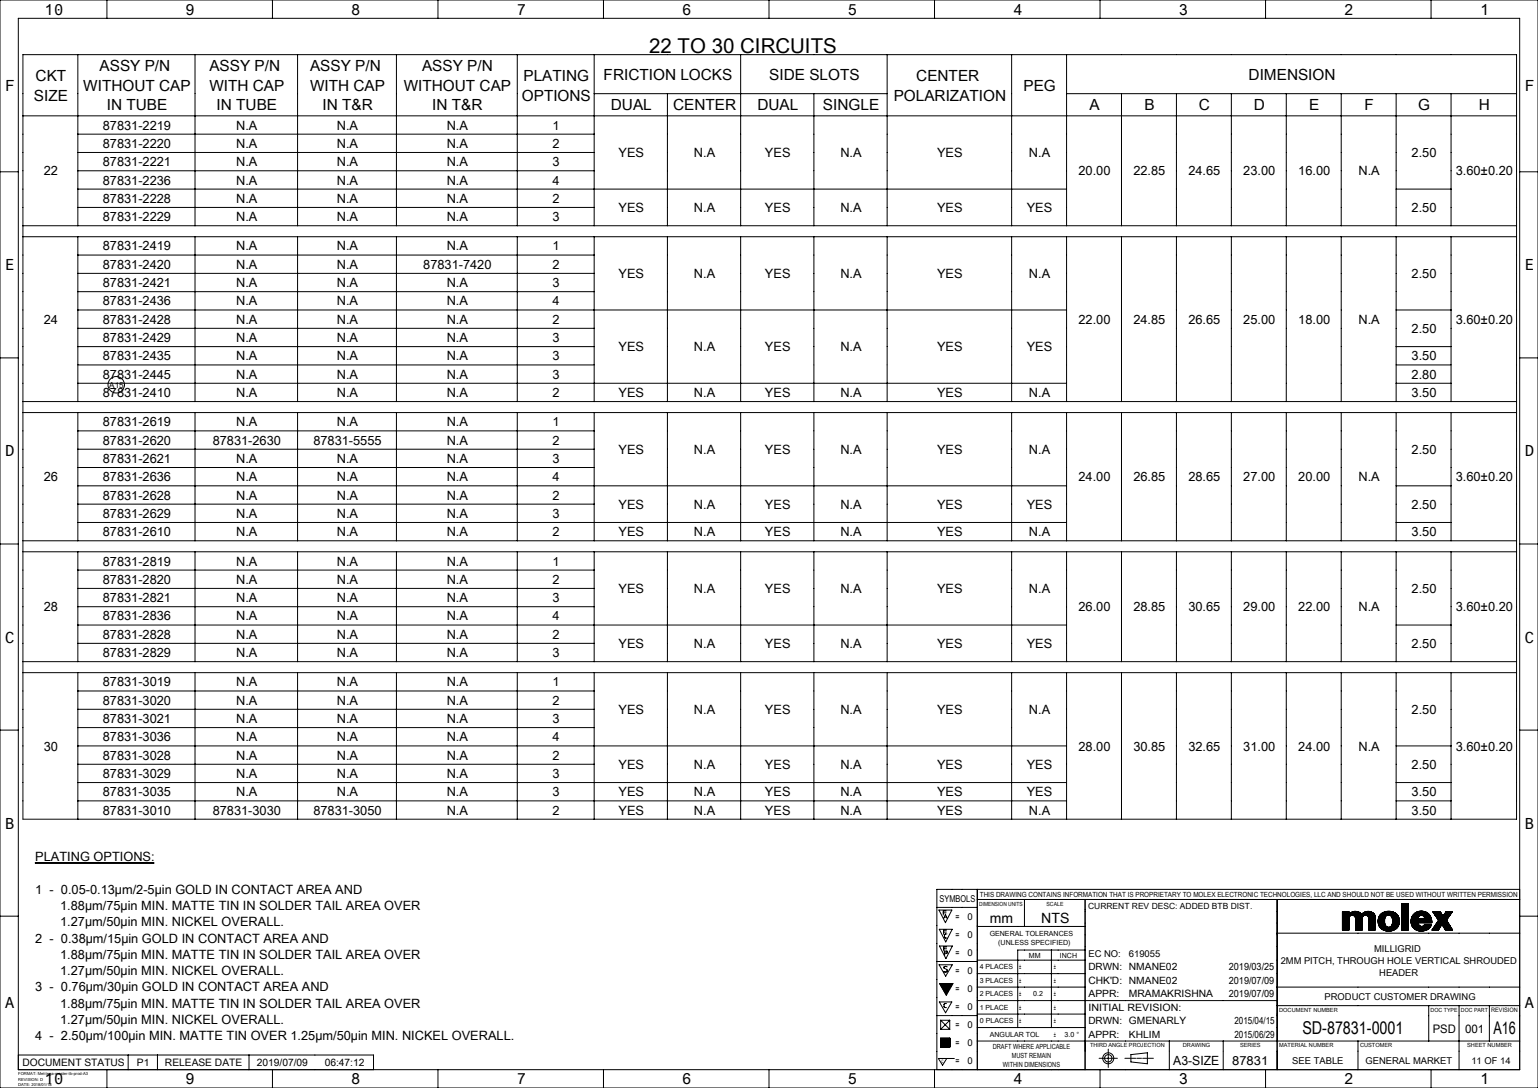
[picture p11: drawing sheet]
<svg xmlns="http://www.w3.org/2000/svg" width="420mm" height="297mm" viewBox="0 0 420 297" stroke-linecap="round" stroke-linejoin="round" font-family="sans-serif">
<g fill="none" stroke="#000" stroke-width=".27">
<path d="M0 0h420v297h-420zM5 5h410v287h-410zM6.3 14.9h407.8v208.7h-407.8zM21.3 14.9v46.7M29.2 0v5M53.3 14.9v46.7M74.4 0v5M81.3 14.9v46.7M108.3 14.9v46.7M119.6 0v5M141.3 14.9v46.7M162.3 14.9v46.7"/>
<path d="M164.8 0v5M202.3 14.9v46.7M210 0v5M242.3 14.9v46.7M255.2 0v5M276.3 14.9v46.7M291.3 14.9v46.7M300.4 0v5M345.6 0v5M390.8 0v5M6.3 31.6h407.8M21.3 36.6h141"/>
<path d="M162.3 25.6h80M182.3 25.6v36M222.3 25.6v36M291.3 25.6h122.8M306.3 25.6v36M321.3 25.6v36M336.3 25.6v36M351.3 25.6v36M366.3 25.6v36M381.3 25.6v36M396.3 25.6v36M0 46.9h5"/>
<path d="M21.3 41.6h141M21.3 46.6h141M21.3 51.6h270M21.3 56.6h141M381.3 51.6h15M415 46.9h5M6.3 61.6h407.8M6.3 64.6h407.8M21.3 64.6v45M21.3 69.6h141M21.3 74.6h141M21.3 79.6h141"/>
<path d="M53.3 64.6v45M81.3 64.6v45M108.3 64.6v45M141.3 64.6v45M162.3 64.6v45M182.3 64.6v45M202.3 64.6v45M222.3 64.6v45M242.3 64.6v45M276.3 64.6v45M291.3 64.6v45M306.3 64.6v45"/>
<path d="M321.3 64.6v45M336.3 64.6v45M351.3 64.6v45M366.3 64.6v45M381.3 64.6v45M396.3 64.6v45M0 97.7h5M21.3 84.6h270M21.3 89.6h141M21.3 94.6h141M21.3 99.6h141M381.3 84.6h15"/>
<path d="M381.3 94.6h15M381.3 99.6h15M415 97.7h5M6.3 109.6h407.8M6.3 112.6h407.8M21.3 112.6v35M21.3 104.6h270M21.3 117.6h141M53.3 112.6v35M81.3 112.6v35M108.3 112.6v35M141.3 112.6v35"/>
<path d="M162.3 112.6v35M182.3 112.6v35M202.3 112.6v35M222.3 112.6v35M242.3 112.6v35M276.3 112.6v35M291.3 112.6v35M306.3 112.6v35M321.3 112.6v35M336.3 112.6v35M351.3 112.6v35M366.3 112.6v35"/>
<path d="M381.3 112.6v35M381.3 104.6h15M396.3 112.6v35M21.3 122.6h141M21.3 127.6h141M21.3 132.6h270M21.3 137.6h141M381.3 132.6h15M0 148.5h5M6.3 147.6h407.8M6.3 150.6h407.8M21.3 150.6v30"/>
<path d="M21.3 142.6h270M21.3 155.6h141M53.3 150.6v30M81.3 150.6v30M108.3 150.6v30M141.3 150.6v30M162.3 150.6v30M182.3 150.6v30M202.3 150.6v30M222.3 150.6v30M242.3 150.6v30M276.3 150.6v30"/>
<path d="M291.3 150.6v30M306.3 150.6v30M321.3 150.6v30M336.3 150.6v30M351.3 150.6v30M366.3 150.6v30M381.3 150.6v30M381.3 142.6h15M396.3 150.6v30M415 148.5h5M21.3 160.6h141M21.3 165.6h141"/>
<path d="M21.3 170.6h270M21.3 175.6h141M381.3 170.6h15M0 199.3h5M6.3 183.6h407.8M6.3 180.6h407.8M21.3 183.6v40M21.3 188.6h141M21.3 193.6h141M21.3 198.6h141M53.3 183.6v40M81.3 183.6v40"/>
<path d="M108.3 183.6v40M141.3 183.6v40M162.3 183.6v40M182.3 183.6v40M202.3 183.6v40M222.3 183.6v40M242.3 183.6v40M276.3 183.6v40M291.3 183.6v40M306.3 183.6v40M321.3 183.6v40M336.3 183.6v40"/>
<path d="M351.3 183.6v40M366.3 183.6v40M381.3 183.6v40M396.3 183.6v40M415 199.3h5M21.3 203.6h270M21.3 208.6h141M21.3 213.6h270M21.3 218.6h270M381.3 203.6h15M381.3 213.6h15M381.3 218.6h15"/>
<path d="M9.6 235.5h32.4v.2h-32.4zM0 250.1h5M255.8 247.7h11.1M256.4 248.4h3.5l-1.7 3.5zM256.5 253.7h3.5l-1.7 3.4zM256.5 258.2h3.6l-1.8 3.5zM257.6 249.2h.8M257.7 254.4h.7M257.7 259h.8M257.7 250.7l.5-1.1 .4 1.1M257.9 250.4h.6M258.4 248.7h-.8v1.1"/>
<path d="M258.4 253.9h-.7v1.1M258.5 258.5h-.8v1.1M258.6 255h-.5l-.2 .3 .1 .6 .6 .2M266.9 242.8v49.2M266.9 245.5h148.1M266.9 252.9h29.4M279.8 245.5v7.4M287.1 259.3v21.2M296.3 245.5v46.5M296.3 259.3h-18.4v21.2M348.8 254.7h66.2M348.8 245.5v46.5"/>
<path d="M366.6 250.8l1.8-1.7-1.8 1.8M366.6 248.9h1.8M366.6 248.9v5M366.6 248.9h.1M366.7 248.9l-.1 .2 .2-.2M366.9 248.9l-.3 .3M367 248.9l-.4 .4M367.1 248.9l-.5 .5M367.2 248.9l-.6 .7 .7-.7M367.4 248.9l-.8 .8M367.5 248.9l-.9 .9M367.6 248.9l-1 1"/>
<path d="M367.7 248.9l-1.1 1.1M367.9 248.9l-1.3 1.3M368 248.9l-1.4 1.4M368.2 248.9l-1.6 1.6M368.3 248.9l-1.7 1.7M368.4 250.7a.89 .89 0 0 1 .9-.9 .89 .89 0 0 1 .9 .9v3.2M368.4 253.8l-.1 .1M368.4 253.7l-.2 .2M368.4 253.6l-.3 .3M368.4 253.4l-.5 .5M368.4 253.3l-.6 .6M368.4 253.2l-.8 .7"/>
<path d="M368.4 253.1l-.8 .8M368.4 253l-.9 .9M368.4 252.9l-1.1 1M368.4 252.8l-1.1 1.1M368.4 252.7l-1.2 1.2M368.4 252.5l-1.3 1.4 1.3-1.3M368.4 252.4l-1.5 1.5M368.4 252.3l-1.6 1.6M368.4 252.2l-1.7 1.7M368.4 252.1l-1.8 1.8M368.4 252l-1.8 1.8M368.4 251.9l-1.8 1.9"/>
<path d="M368.4 251.8l-1.8 1.8M368.4 251.7l-1.8 1.9M368.4 251.6l-1.8 1.9M368.4 251.5l-1.8 1.8M368.4 251.4l-1.8 1.9M368.4 251.3l-1.8 1.9M368.4 251.2l-1.8 1.8M368.4 251.1l-1.8 1.9M368.4 251.1l-1.8 1.8M368.4 250.9l-1.8 1.9M368.4 250.8l-1.8 1.9M368.4 250.8l-1.8 1.8"/>
<path d="M368.4 250.7v3.2h-1.8M368.4 248.9v.7a2.3 2.3 0 0 1 3.5 0 2.3 2.3 0 0 1 3.3-.2M368.4 249.5l-1.8 1.8M368.4 249.4l-1.8 1.8M368.4 249.3l-1.8 1.8M368.4 249.2l-1.8 1.9M368.4 248.9l-1.8 1.9M368.4 250.6l-1.8 1.9M368.4 250.6l-1.8 1.8M368.5 250.4l-1.9 1.9M368.8 249.2l-2.2 2.2M369.1 249l-2.5 2.5"/>
<path d="M369.2 249l-2.6 2.6M369.4 248.9l-2.8 2.8M369.6 248.8l-3 3M369.7 248.8l-3.1 3.1M369.8 248.8l-3.2 3.2M369.9 248.8l-3.3 3.3M370 248.8l-3.4 3.4M370.1 248.8l-1.2 1.1M370.1 250.5l1.4-1.3-1.3 1.3M370.2 253.9h1.8v-3.2a.89 .89 0 0 1 .9-.9 .89 .89 0 0 1 .9 .9v3.2h1.7M370.2 248.8l-1.1 1.1M370.3 248.8l-1.1 1"/>
<path d="M370.3 248.8l-1 1M370.5 248.8l-1.1 1M370.6 248.8l-1.1 1.1M370.6 248.8l-1 1.1M370.7 248.9l-1.1 1M370.8 248.9l-1.1 1M370.8 248.9l-1.1 1.1M370.9 248.9l-1.1 1.1M371 248.9l-1.1 1.2 1.2-1.1M371.1 249l-1.1 1.2M371.2 249l-1.2 1.2M371.3 249.1l-1.2 1.2"/>
<path d="M371.4 249.1l-1.3 1.3M371.5 249.3l-1.3 1.3M371.6 249.3l-1.4 1.4M371.6 249.4l-1.4 1.4M371.7 249.4l-1.5 1.5M371.7 249.4l-1.5 1.6M371.8 249.5l-1.6 1.6M371.8 249.5l-1.6 1.7M372 253.8l-.1 .1M372 253.7l-.2 .2M372 253.6l-.3 .3M372 253.5l-.4 .4"/>
<path d="M372 253.4l-.5 .5M372 253.3l-.6 .6M372 253.2l-.7 .7M372 253.1l-.8 .8M372 253l-.9 .9M372 252.8l-1.1 1.1M372 252.7l-1.2 1.2M372 252.5l-1.4 1.4M372 252.4l-1.5 1.5M372 252.2l-1.7 1.7M372 252.1l-1.8 1.8M372 251.9l-1.8 1.9"/>
<path d="M372 251.9l-1.8 1.8M372 251.8l-1.8 1.8M372 251.6l-1.8 1.9 1.8-1.8M372 251.5l-1.8 1.8M372 251.4l-1.8 1.8M372 251.3l-1.8 1.9M372 251.1l-1.8 1.9 1.8-1.8M372 251l-1.8 1.9M372 250.9l-1.8 1.8M372 250.8l-1.8 1.9M372 250.7l-1.8 1.9M372 250.6l-1.8 1.8"/>
<path d="M372 250.5l-1.8 1.9M372.1 250.4l-1.9 1.9M372.3 249.2l-2.1 2.1M372.6 249l-2.4 2.4M372.7 249l-2.5 2.5M372.9 248.9l-2.7 2.7M373 249.8l1.1-1-1 1.1M373 248.8l-2.8 2.9M373.1 248.8l-2.9 3M373.3 248.8l-3.1 3.1M373.3 248.8l-3.1 3.2M373.5 248.8l-3.3 3.3"/>
<path d="M373.6 248.8l-3.4 3.4M373.7 248.8l-1.2 1.1M373.8 248.8l-1.2 1.1M373.8 253.6l1.7-1.7-1.7 1.8M373.8 253.1l1.7-1.7-1.7 1.8M373.8 252.6l1.7-1.7-1.7 1.8M373.8 252.1l1.7-1.7-1.7 1.8M373.8 251.3l1.6-1.5-1.6 1.7M373.8 250.9l1.4-1.4-1.4 1.5M373.8 248.8l-1 1M373.9 248.8l-1.1 1M374.2 248.9l-1.1 1"/>
<path d="M374.3 248.9l-1.1 1M374.3 248.9l-1 1.1 1.1-1.1M374.4 248.9l-1 1.1M374.5 249l-1.1 1M374.6 249l-1.1 1.1M374.7 249l-1.1 1.1M374.7 249.1l-1.1 1.1M374.8 249.1l-1.2 1.1M374.8 249.1l-1.1 1.2M374.9 249.2l-1.2 1.2M375 249.3l-1.2 1.3 1.2-1.3M375.1 249.4l-1.3 1.3"/>
<path d="M375.2 249.4l.3 .8v3.7M375.2 249.4l-1.4 1.4M375.3 249.5l-1.5 1.6M375.3 249.6l-1.5 1.6M375.4 249.6l-1.6 1.7M375.5 249.8l-1.7 1.8M375.5 249.9l-1.7 1.7M375.5 250l-1.7 1.8M375.5 250.1l-1.7 1.7M375.5 250.1l-1.7 1.8M375.5 252.7l-1.2 1.2M375.5 252.6l-1.3 1.3"/>
<path d="M375.5 252.5l-1.4 1.4M375.5 252.4l-1.4 1.5M375.5 252.3l-1.6 1.6M375.5 252.2l-1.7 1.7M375.5 252l-1.7 1.9 1.7-1.8M375.5 251.7l-1.7 1.8M375.5 251.5l-1.7 1.9 1.7-1.8M375.5 251.2l-1.7 1.8M375.5 251l-1.7 1.9 1.7-1.7M375.5 250.7l-1.7 1.8M375.5 250.6l-1.7 1.8 1.7-1.7M375.5 250.3l-1.7 1.8"/>
<path d="M375.5 253.9h.1M375.5 253.7l-.1 .2M375.5 253.7l-.2 .2M375.5 253.6l-.3 .3M375.5 253.4l-.4 .5M375.5 253.4l-.5 .5M375.5 253.3l-.6 .6M375.5 253.1l-.7 .8M375.5 253.1l-.8 .8M375.5 253l-.9 .9M375.5 252.9l-1 1M375.5 252.8l-1.1 1.1"/>
<path d="M376.7 252.9l.6 .7M376.8 253.1l1.3-1.3-1.3 1.3M377.2 249.4l-.3 .4M377.4 249.3l-.7 .7M377.4 253.7l1-.9-.9 .9M377.7 253.8l.9-.8-.9 .8M377.7 249.1l-1.1 1.1M377.8 249.1l-1.2 1.2M378 249l-1.5 1.5M378.1 251.5l-1.4 1.4M378.1 251.4l-1.5 1.4M378.1 251.6l-1.4 1.4"/>
<path d="M378.1 251.6l-1.3 1.4M378.1 251.2l-1.5 1.6 1.5-1.5M378.1 251l-1.5 1.6M378.1 251.9l-1.2 1.3M378.1 252l-1.2 1.2M378.1 252.1l-1.1 1.2M378.2 250.8l-1.7 1.8 1.6-1.6M378.2 248.9l-1.8 1.8M378.2 252.2l-1.2 1.2M378.2 252.3l-1.1 1.1M378.2 250.6l-1.7 1.8 1.7-1.7M378.2 252.4l-1.1 1.1"/>
<path d="M378.3 252.4l-1.1 1.1M378.3 248.9l-1.9 1.9M378.3 250.4l-1.9 1.9M378.3 252.5l-1.1 1.1M378.3 252.6l-1 1M378.3 250.3l-1.9 1.9M378.3 252.6l-.9 1M378.4 248.9l-2 2M378.5 252.8l-1 .9M378.5 248.8l-2.1 2.2M378.5 252.9l-.9 .9M378.6 248.8l-2.3 2.3"/>
<path d="M378.7 253l-.9 .9M378.8 253l-.9 .9M378.8 248.8l-2.5 2.4M378.8 253.1l-.8 .8M378.9 248.8l-2.6 2.5M378.9 253.1l-.9 .9M379 253.1l-.9 .9M379 248.8l-2.7 2.6M379.1 253.1l-1 .9M379.1 248.8l-2.8 2.8M379.2 253.1l-1 .9M379.2 248.8l-2.9 2.8"/>
<path d="M379.2 253.1l-.9 1M379.3 248.8l-3 2.9M379.4 248.8l-3.1 3M379.4 253.1l-1 1M379.5 248.8l-3.1 3.1M379.5 253.1l-1 1M379.6 248.8l-3.2 3.2M379.6 253l-1 1.1M379.7 249.9l.9-.9-.9 .9M379.7 248.8l-3.3 3.3M379.8 250l1-.9-1 .9M379.8 248.8l-1.1 1.1"/>
<path d="M379.9 248.8l-1.1 1M380 248.8l-1 1M380 248.9l-.9 .9M380.1 250.4a2.16 2.16 0 0 1-.6 2.7 .98 .98 0 0 1-1.2-.6M380.1 250.4a1.1 1.1 0 0 0-1.4-.5 1.1 1.1 0 0 0-.6 1.3l.2 1.3M380.1 250.4l1.1-1-1.1 1.1M380.1 248.9l-.9 .9M380.2 248.9l-.9 .9M380.2 250.8l1.3-1.2-1.3 1.3M380.3 248.9l-.9 .9M380.3 251.8l1.6-1.6-1.6 1.7M380.4 248.9l-.9 .9"/>
<path d="M380.4 249l-.8 .8M380.5 249l-.9 .8M380.8 249.1l-.9 1M380.9 249.2l-.9 1 .9-1M381 249.2l-1 1M381.1 249.3l-1 1M381.1 249.3l-1 1.1M381.1 249.3a2.97 2.97 0 0 0-4.8 2.2l.4 1.4M381.1 249.3l.7 .7M381.1 253.6l-1 .5-1.1 .1-1.7-.6M381.3 249.4l-1.1 1.2M381.4 249.5l-1.2 1.2 1.2-1.2"/>
<path d="M381.5 249.6l-1.2 1.4M381.6 249.7l-1.3 1.5M381.7 249.9l-1.4 1.4M381.7 253l-.6 .6M381.7 249.9l-1.4 1.5M381.8 250l-1.5 1.5M381.8 250a2.85 2.85 0 0 1-.7 3.6M381.8 250.1l-1.5 1.5M381.8 250.1l-1.5 1.6M381.9 252.8l-1 1M381.9 252.7l-1.2 1.1M381.9 250.3l-1.7 1.8"/>
<path d="M382 250.4l-1.8 1.7M382 250.5l-1.8 1.8M382 252.5l-1.5 1.4M382 250.5l-1.9 2M382 252.4l-1.6 1.6M382 250.6l-1.9 2M382 250.7l-3.4 3.4M382.1 252.2l-1.8 1.8M382.1 250.8l-3.4 3.3M382.1 250.8l-3.3 3.4M382.1 252.1l-2 2M382.1 250.9l-3.2 3.3"/>
<path d="M382.1 252l-2.1 2.1M382.1 251l-3.1 3.2M382.1 251.1l-3.1 3.1M382.1 251.9l-2.2 2.2M382.1 251.8l-2.3 2.3M382.1 251.2l-2.9 3 2.9-3M382.1 251.7l-2.5 2.5M382.2 251.4l-2.9 2.8M382.2 251.5l-2.7 2.7M382.2 251.5l-2.8 2.7M382.8 246.7v7.2M382.8 246.7h1.8"/>
<path d="M382.8 246.7h.1M382.9 246.7l-.1 .2M383 246.7l-.2 .2M383.1 246.7l-.3 .3M383.2 246.7l-.4 .4M383.3 246.7l-.5 .5M383.4 246.7l-.6 .6M383.5 246.7l-.7 .7M383.6 246.7l-.8 .8M383.6 246.7l-.8 .9M383.8 246.7l-1 1M383.9 246.7l-1.1 1.1"/>
<path d="M383.9 246.7l-1.1 1.2M384.1 246.7l-1.3 1.3M384.2 246.7l-1.4 1.5M384.4 246.7l-1.6 1.6M384.5 246.7l-1.7 1.8M384.6 253.8h.1M384.6 253.6l-.2 .3M384.6 253.5l-.4 .4M384.6 253.3l-.5 .6 .5-.6M384.6 253.2l-.7 .7M384.6 253.1l-.8 .8M384.6 253l-.9 .9"/>
<path d="M384.6 252.8l-1 1.1 1-1M384.6 252.7l-1.2 1.2M384.6 252.6l-1.3 1.3M384.6 252.5l-1.4 1.4M384.6 252.3l-1.5 1.6 1.5-1.5M384.6 252.2l-1.7 1.7M384.6 252.1l-1.8 1.8M384.6 251.9l-1.8 2 1.8-1.9M384.6 251.8l-1.8 1.9M384.6 251.7l-1.8 1.9M384.6 251.6l-1.8 1.9M384.6 251.4l-1.8 2 1.8-1.8"/>
<path d="M384.6 251.3l-1.8 1.9M384.6 251.3l-1.8 1.8M384.6 251.1l-1.8 1.9M384.6 251.1l-1.8 1.8M384.6 251l-1.8 1.8M384.6 250.8l-1.8 1.9M384.6 250.8l-1.8 1.8M384.6 250.7l-1.8 1.8M384.6 250.5l-1.8 1.9M384.6 250.5l-1.8 1.8M384.6 250.4l-1.8 1.8M384.6 250.3l-1.8 1.8"/>
<path d="M384.6 250.2l-1.8 1.9M384.6 250.1l-1.8 1.8M384.6 250l-1.8 1.8M384.6 249.9l-1.8 1.9M384.6 249.8l-1.8 1.8M384.6 249.7l-1.8 1.9M384.6 249.6l-1.8 1.9M384.6 249.5l-1.8 1.8M384.6 249.4l-1.8 1.9M384.6 249.3l-1.8 1.9M384.6 249.2l-1.8 1.8M384.6 249.1l-1.8 1.9"/>
<path d="M384.6 249l-1.8 1.9M384.6 248.9l-1.8 1.9M384.6 248.8l-1.8 1.9M384.6 248.7l-1.8 1.9M384.6 248.6l-1.8 1.9M384.6 248.6l-1.8 1.8M384.6 248.4l-1.8 1.9M384.6 248.3l-1.8 1.9M384.6 248.3l-1.8 1.8M384.6 248.1l-1.8 1.9M384.6 248.1l-1.8 1.8M384.6 248l-1.8 1.8"/>
<path d="M384.6 247.8l-1.8 1.9M384.6 247.8l-1.8 1.8M384.6 247.7l-1.8 1.8M384.6 247.5l-1.8 1.9M384.6 247.5l-1.8 1.8M384.6 247.4l-1.8 1.8M384.6 247.3l-1.8 1.8M384.6 247.2l-1.8 1.9M384.6 247.1l-1.8 1.8M384.6 247l-1.8 1.8M384.6 246.9l-1.8 1.9M384.6 246.8l-1.8 1.8"/>
<path d="M384.6 246.7l-1.8 1.9M384.6 246.7v7.2h-1.8M385.3 251.8a2.92 2.92 0 0 0 2.6 2.3 2.92 2.92 0 0 0 3-1.7M385.4 252l3.2-3.2-3.2 3.2M386.4 249.2l-.6 .6M386.7 249l-1.1 1.1M386.9 249l-1.3 1.3M387.1 248.9l-1.6 1.6M387.2 248.8l-1.7 1.8M387.3 250.8l-1.8 1.7M387.3 250.7l-1.8 1.8M387.3 252.2l-1.2 1.2"/>
<path d="M387.3 248.8l-1.9 1.9M387.3 250.9l-1.8 1.7M387.3 250.4l-1.8 2 1.8-1.8M387.3 252.3l-1.2 1.2M387.4 252.3l-1.2 1.2M387.4 252.4l-1.1 1.2 1.1-1.2M387.4 250.9l-1.8 1.9 1.9-1.9M387.5 252.5l-1.2 1.1M387.5 248.8l-2.1 2.1M387.5 252.6l-1.1 1.1M387.5 248.8l-2.1 2.2M387.6 252.6l-1.1 1.1"/>
<path d="M387.6 250.1a.9 .9 0 0 1 1-.1 .9 .9 0 0 1 .4 .9h-1.7zM387.6 250.9l-2 1.9M387.6 252.7l-1.1 1M387.7 252.7l-1.1 1.1M387.7 248.8l-2.4 2.3M387.7 250.9l-2 2M387.8 252.8l-1.2 1M387.8 252.8l-1.1 1.1M387.8 250.9l-2.1 2M387.8 248.7l-2.5 2.5M387.9 252.8l-1.1 1.1M387.9 248.7l-2.6 2.6"/>
<path d="M387.9 250.9l-2.1 2.1M388 250.9l-2.2 2.2M388 248.7l-2.7 2.7M388.1 248.7l-2.8 2.8M388.1 250.9l-2.3 2.2M388.1 252.9l-1.3 1M388.2 252.9l-1.1 1.1M388.2 248.7l-2.9 2.9M388.2 249.9l1-1-1.1 1M388.2 251.9l2.2-2.1-2.1 2.1M388.2 250.9l-2.3 2.3M388.3 252.9l-1.2 1.1"/>
<path d="M388.3 250.9l-2.4 2.3M388.3 248.7l-3 3M388.4 249.9l1-.9-1 .9M388.4 248.7l-3.1 3.1M388.4 250.9l-2.3 2.5M388.4 252.9l-1.2 1.1M388.5 250.9l-1.1 1M388.5 248.7l-3.2 3.2M388.5 252.9l-1.2 1.2M388.5 251.9l2-2-1.9 2M388.6 250l1.1-.9-.9 1M388.6 250.9l-1.1 1"/>
<path d="M388.7 250.9l-1.1 1M388.7 248.8l-3.3 3.3M388.7 252.7l-1.4 1.4M388.8 250.9l-1.1 1M388.8 248.8l-3.4 3.4M388.9 248.8l-3.5 3.5M388.9 250.9l-1.1 1M388.9 250.9l-1 1M389 248.8l-1.2 1.1M389 252.4h1.9M389 252.4l-.8 .5M389 248.9l-1 1"/>
<path d="M389 252.4l-.1 .2M389.1 250.7l1.2-1.1-2.3 2.3M389.1 252.4l-1.7 1.7M389.2 251.9l1.5-1.5-1.5 1.5M389.2 252.4l-1.6 1.7 1.7-1.7M389.2 248.9l-.9 1M389.4 252.4l-1.7 1.7M389.5 249l-1 .9M389.5 252.4l-1.7 1.7M389.6 252.4l-1.7 1.7M389.7 252.4l-1.7 1.7M389.8 249.2l-1 .9"/>
<path d="M389.8 252.4l-1.8 1.7M389.8 249.2l-.9 1 1-.9M389.9 252.4l-1.7 1.7 1.8-1.7M390 249.3l-1 1.1M390 249.4l-1 1M390.1 249.5l-1.1 1.1 1.1-1.1M390.1 252.4l-1.8 1.7M390.2 249.5l-1.1 1.2M390.2 252.4l-1.7 1.7M390.3 252.4l-1.8 1.7M390.3 249.7l-2.2 2.2M390.3 252.4l-1.6 1.7"/>
<path d="M390.4 249.8l-2 2.1M390.5 252.4l-1.8 1.7M390.6 250l-1.9 1.9M390.6 250.1l-1.9 1.8M390.6 252.4l-1.7 1.7M390.6 250.1a2.83 2.83 0 0 0-3.3-1.3 2.83 2.83 0 0 0-2 3M390.6 250.1l.4 1.8M390.6 250.1l-1.7 1.8M390.6 253l-.7 .7M390.6 252.4l-1.6 1.6M390.7 250.2l-1.7 1.7M390.7 250.3l-1.7 1.6"/>
<path d="M390.7 252.9l-.9 .9M390.8 250.5l-1.5 1.4M390.8 252.4l-1.7 1.6M390.8 252.7l-1.2 1.2M390.8 250.6l-1.3 1.3M390.8 252.6l-1.3 1.3M390.8 252.4l-1.5 1.6M390.8 250.7l-1.2 1.2M390.9 250.8l-1.1 1.1M390.9 250.9l-1 1M390.9 251l-.9 .9M390.9 251.1l-.8 .8"/>
<path d="M391 251.2l-.8 .7M391 251.2l-.7 .7M391 251.3l-.6 .6M391 251.4l-.5 .5M391 251.5l-.4 .4M391 251.6l-.3 .3M391 251.7l-.2 .2M391 251.9h-3.7a.99 .99 0 0 0 .9 1M391 251.8l-.1 .1M391 251.8v.1M391 253.9h1.8l1-1.6 .9 1.6M391.3 248.9h2"/>
<path d="M391.3 248.9l1.5 2.3-1.8 2.7M391.3 248.9h.1M391.5 248.9l-.2 .1M391.5 248.9l-.1 .1M391.6 248.9l-.2 .2M391.7 248.9l-.3 .2M391.8 248.9l-.3 .3M391.9 248.9l-.4 .4M392 248.9l-.4 .4M392.1 248.9l-.5 .5 .6-.5M392.3 250.3l1.2-1.1-1.2 1.2M392.3 248.9l-.6 .6"/>
<path d="M392.4 248.9l-.7 .7M392.5 250.6l1.2-1.1-1.2 1.2M392.5 248.9l-.7 .7M392.6 248.9l-.8 .8M392.8 248.9l-.9 .9M392.9 248.9l-1 1 1-1M392.9 253.7l-.2 .2M393 253.5l-.3 .4M393.1 248.9l-1.1 1.1M393.2 248.9l-1.2 1.1M393.2 253.2l-.6 .7M393.2 248.9l-1.1 1.2"/>
<path d="M393.3 248.9l.7 1.2 .9-1.2h1.7l-1.6 2.3 1.7 2.7M393.3 248.9l-1.2 1.3 1.2-1.2M393.3 253.1l-.8 .8M393.4 249l-1.2 1.2M393.4 249.1l-1.2 1.2M393.5 252.7l-1.1 1.2M393.5 249.3l-1.2 1.2M393.5 249.3l-1.1 1.2M393.6 249.4l-1.2 1.2M393.7 249.6l-1.1 1.2M393.7 252.4l-1.4 1.5M393.8 249.7l-1.1 1.2 1.1-1.2"/>
<path d="M393.8 249.8l-1.1 1.2M393.9 249.9l-1.2 1.2M394 252.6l1.2-1.2-1.2 1.3M394 250l-1.2 1.1M394.7 253.9h2M394.9 248.9v.1M395 248.9l-.3 .3M395 251.2l-1.1 1.2M395.1 251.3l-1.2 1.2M395.1 251.3l-1.2 1.3M395.1 248.9l-.7 .7M395.2 251l-1.4 1.4"/>
<path d="M395.2 248.9l-.9 .8M395.2 251.5l-1.1 1.2M395.3 251.6l-1.2 1.2M395.3 251.6l-1.1 1.4M395.3 248.9l-2.7 2.6M395.3 250.8l-3.1 3.1M395.4 251.8l-1.2 1.2M395.4 248.9l-3 3M395.4 251.9l-1.1 1.2M395.5 248.9l-3.2 3.2M395.5 251.9l-1.2 1.3M395.5 252l-1.2 1.2"/>
<path d="M395.5 252l-1.1 1.3M395.6 252.1l-1.2 1.3 1.2-1.2M395.6 250.4l-3.5 3.5M395.6 248.9l-3.6 3.6M395.6 248.9l-3.7 3.7M395.6 252.2l-1.1 1.3M395.7 252.3l-1.1 1.3M395.8 248.9l-4.2 4.1M395.8 252.5l-1.2 1.2M395.8 252.5l-1.1 1.3M395.9 250l-3.9 3.9M395.9 252.6l-1.2 1.2"/>
<path d="M395.9 248.9l-4.5 4.5M395.9 252.7l-1.2 1.2M395.9 252.7l-1.1 1.2M395.9 248.9l-4.6 4.6M396 252.8l-1.1 1.1M396 249.8l-4.1 4.1M396.1 252.9l-1 1M396.1 248.9l-5 5M396.1 253l-.9 .9 .9-.9M396.2 253.1l-.8 .8M396.2 248.9l-5.1 5M396.2 253.2l-.7 .7"/>
<path d="M396.2 248.9l-5 5M396.3 249.4l-4.5 4.5M396.3 253.3l-.6 .6M396.4 253.4l-.6 .5M396.4 248.9l-5.1 5M396.4 253.5l-.4 .4M396.4 249.2l-4.7 4.7M396.4 248.9l-5 5M396.4 253.9l.2-.1-.1 .1M396.5 253.6l-.3 .3 .3-.3M396.5 253.7l-.2 .2M396.5 248.9l-5 5"/>
<path d="M396.6 248.9l-5 5M396.6 253.9h.1M415 250.1h5M415 242.8h-159.2v49.2M255.8 262.5h11.1M255.8 277.2h11.1M256.4 263.4h3.7l-1.9 3.1zM256.5 273.5h3.4l-1.7 3zM256.6 268.5h3.6l-1.8 3.2zM256.7 268.5l-.1 .1M256.9 278.5h2.5M256.9 278.5v2.5"/>
<path d="M256.9 278.5l2.5 2.5M257 268.5l-.3 .3M257.3 268.5l-.5 .4M257.5 268.5l-.6 .6M257.8 268.5l-.8 .8M258 260.2h.6l.1-.5-.7-.1v1.1M258.1 268.5l-1 1M258.4 268.5l-1.2 1.1M258.5 273.9l-.5 .1-.2 .3 .1 .6 .6 .1M258.6 264a.42 .42 0 0 0-.5-.2 .42 .42 0 0 0-.2 .5l.6 .3a.48 .48 0 0 1-.1 .8 .48 .48 0 0 1-.7-.3M258.6 268.5l-1.3 1.3M258.6 271.3l-.3 .3"/>
<path d="M258.9 268.5l-1.5 1.5M259 270.6l-.8 .8M259.2 268.5l-1.7 1.7M259.4 278.5v2.5M259.4 278.5l-2.5 2.5M259.4 270l-1.3 1.2M259.5 268.5l-1.9 1.8M259.7 268.5l-2 2M259.8 269.3l-1.8 1.7M260 268.5l-2.2 2.2M260.2 268.6l-2.3 2.3M266.9 262.1h29.4"/>
<path d="M266.9 265.8h29.4M266.9 269.5h29.4M266.9 273.1h81.9M266.9 276.8h29.4M348.8 269.5h66.2M348.8 274.5h66.2M390.2 274.5v9.7M398.4 274.5v17.5M406.7 274.5v9.7M5 288h97v4M29.2 292v5M35 288v4"/>
<path d="M43 288v4M68 288v4M74.4 292v5M119.6 292v5M164.8 292v5M210 292v5M255.2 292v5M256.9 281h2.5M256.9 283.4h2.5v2.4h-2.5zM256.9 284.1h2.5M256.9 283.8h2.5M256.9 285.7h2.5"/>
<path d="M256.9 284.3h2.5M256.9 284.6h2.5M256.9 285.3h2.5M256.9 285.8h2.5M256.9 283.4h2.5M256.9 285.6h2.5M256.9 284.7h2.5M256.9 283.5h2.5M256.9 285.4h2.5M256.9 284.5h2.5M256.9 284h2.5M256.9 284.9h2.5"/>
<path d="M256.9 284.4h2.5M256.9 283.9h2.5M256.9 285.5h2.5M256.9 283.6h2.5M256.9 285.2h2.5M256.9 284.8h2.5M256.9 285.1h2.5M256.9 284.2h2.5M256.9 285h2.5M256.9 283.7h2.5M258.5 288.9l-1.1 1.9-1.2-1.9h4.4M266.9 284.2h148.1"/>
<path d="M266.9 280.5h29.4M300.1 288.9h2M300.4 292v5M302.3 288.9h.7M302.6 286.4v1.9M302.6 288.5v.7M302.6 289.4v2M303.2 288.9h1.9M307.2 288.9h2.9M308.8 287.9l4.5-.5v3l-4.5-.5zM310.4 288.9h1.3M312 288.9h3"/>
<path d="M319.3 284.2v7.8M334 284.2v7.8M345.6 292v5M370.8 284.2v7.8M390.8 292v5"/>
<circle cx="31.7" cy="105" r="2.25"/>
<circle cx="302.6" cy="288.9" r="1"/>
<circle cx="302.6" cy="288.9" r="1.5"/>
</g>
<text font-size="5.6" x="177.3" y="14.6">22 TO 30 CIRCUITS</text>
<g font-size="4.8">
<text x="355.6" y="282.4">SD-87831-0001</text>
<text x="407.8" y="282.3">A16</text>
</g>
<g font-size="4.2">
<text x="12.2" y="4">10</text>
<text x="50.7" y="4">9</text>
<text x="95.9" y="4">8</text>
<text x="141.1" y="4">7</text>
<text x="186.3" y="4">6</text>
<text x="231.5" y="4">5</text>
<text x="276.7" y="4">4</text>
<text x="321.9" y="4">3</text>
<text x="367.1" y="4">2</text>
<text x="404.3" y="4">1</text>
<text x="9.7" y="22.1">CKT</text>
<text x="27.2" y="19.5">ASSY P/N</text>
<text x="57.2" y="19.5">ASSY P/N</text>
<text x="84.7" y="19.5">ASSY P/N</text>
<text x="115.2" y="19.5">ASSY P/N</text>
<text x="142.9" y="22.1">PLATING</text>
<text x="164.8" y="21.8">FRICTION LOCKS</text>
<text x="210.1" y="21.8">SIDE SLOTS</text>
<text x="250.2" y="22.1">CENTER</text>
<text x="341" y="21.8">DIMENSION</text>
<text x="1.4" y="25">F</text>
<text x="9.3" y="27.5">SIZE</text>
<text x="22.8" y="24.8">WITHOUT CAP</text>
<text x="57.2" y="24.8">WITH CAP</text>
<text x="84.7" y="24.8">WITH CAP</text>
<text x="110.3" y="24.8">WITHOUT CAP</text>
<text x="142.5" y="27.5">OPTIONS</text>
<text x="244" y="27.5">POLARIZATION</text>
<text x="279.5" y="24.8">PEG</text>
<text x="416.4" y="25">F</text>
<text x="29.1" y="30.1">IN TUBE</text>
<text x="59.1" y="30.1">IN TUBE</text>
<text x="88.1" y="30.1">IN T&amp;R</text>
<text x="118.1" y="30.1">IN T&amp;R</text>
<text x="166.8" y="30.1">DUAL</text>
<text x="183.8" y="30.1">CENTER</text>
<text x="206.8" y="30.1">DUAL</text>
<text x="224.7" y="30.1">SINGLE</text>
<text x="297.5" y="30.1">A</text>
<text x="312.5" y="30.1">B</text>
<text x="327.4" y="30.1">C</text>
<text x="342.4" y="30.1">D</text>
<text x="357.5" y="30.1">E</text>
<text x="372.6" y="30.1">F</text>
<text x="387.3" y="30.1">G</text>
<text x="403.8" y="30.1">H</text>
<text x="1.4" y="73.8">E</text>
<text x="416.4" y="73.8">E</text>
<text x="1.4" y="124.6">D</text>
<text x="416.4" y="124.6">D</text>
<text x="1.4" y="175.4">C</text>
<text x="416.4" y="175.4">C</text>
<text x="1.4" y="226.2">B</text>
<text x="416.4" y="226.2">B</text>
<text x="1.4" y="275.1">A</text>
<text x="416.4" y="275.1">A</text>
<text x="12.2" y="296">10</text>
<text x="50.7" y="296">9</text>
<text x="95.9" y="296">8</text>
<text x="141.1" y="296">7</text>
<text x="186.3" y="296">6</text>
<text x="231.5" y="296">5</text>
<text x="276.7" y="296">4</text>
<text x="321.9" y="296">3</text>
<text x="367.1" y="296">2</text>
<text x="404.3" y="296">1</text>
</g>
<g font-size="3.9">
<text x="270.3" y="252">mm</text>
<text x="284.3" y="252">NTS</text>
</g>
<g font-size="3.5">
<text x="28.1" y="35.4">87831-2219</text>
<text x="64.5" y="35.4">N.A</text>
<text x="92" y="35.4">N.A</text>
<text x="122" y="35.4">N.A</text>
<text x="150.9" y="35.4">1</text>
<text x="28.1" y="40.4">87831-2220</text>
<text x="64.5" y="40.4">N.A</text>
<text x="92" y="40.4">N.A</text>
<text x="122" y="40.4">N.A</text>
<text x="150.9" y="40.4">2</text>
<text x="11.9" y="47.9">22</text>
<text x="28.1" y="45.4">87831-2221</text>
<text x="64.5" y="45.4">N.A</text>
<text x="92" y="45.4">N.A</text>
<text x="122" y="45.4">N.A</text>
<text x="150.9" y="45.4">3</text>
<text x="168.9" y="42.9">YES</text>
<text x="189.5" y="42.9">N.A</text>
<text x="208.9" y="42.9">YES</text>
<text x="229.5" y="42.9">N.A</text>
<text x="255.9" y="42.9">YES</text>
<text x="281" y="42.9">N.A</text>
<text x="294.5" y="47.9">20.00</text>
<text x="309.5" y="47.9">22.85</text>
<text x="324.5" y="47.9">24.65</text>
<text x="339.5" y="47.9">23.00</text>
<text x="354.5" y="47.9">16.00</text>
<text x="371" y="47.9">N.A</text>
<text x="385.5" y="42.9">2.50</text>
<text x="397.5" y="47.9">3.60±0.20</text>
<text x="28.1" y="50.4">87831-2236</text>
<text x="64.5" y="50.4">N.A</text>
<text x="92" y="50.4">N.A</text>
<text x="122" y="50.4">N.A</text>
<text x="150.9" y="50.4">4</text>
<text x="28.1" y="55.4">87831-2228</text>
<text x="64.5" y="55.4">N.A</text>
<text x="92" y="55.4">N.A</text>
<text x="122" y="55.4">N.A</text>
<text x="150.9" y="55.4">2</text>
<text x="168.9" y="57.9">YES</text>
<text x="189.5" y="57.9">N.A</text>
<text x="208.9" y="57.9">YES</text>
<text x="229.5" y="57.9">N.A</text>
<text x="255.9" y="57.9">YES</text>
<text x="280.4" y="57.9">YES</text>
<text x="385.5" y="57.9">2.50</text>
<text x="28.1" y="60.4">87831-2229</text>
<text x="64.5" y="60.4">N.A</text>
<text x="92" y="60.4">N.A</text>
<text x="122" y="60.4">N.A</text>
<text x="150.9" y="60.4">3</text>
<text x="28.1" y="68.4">87831-2419</text>
<text x="64.5" y="68.4">N.A</text>
<text x="92" y="68.4">N.A</text>
<text x="122" y="68.4">N.A</text>
<text x="150.9" y="68.4">1</text>
<text x="28.1" y="73.4">87831-2420</text>
<text x="64.5" y="73.4">N.A</text>
<text x="92" y="73.4">N.A</text>
<text x="115.6" y="73.4">87831-7420</text>
<text x="150.9" y="73.4">2</text>
<text x="168.9" y="75.9">YES</text>
<text x="189.5" y="75.9">N.A</text>
<text x="208.9" y="75.9">YES</text>
<text x="229.5" y="75.9">N.A</text>
<text x="255.9" y="75.9">YES</text>
<text x="281" y="75.9">N.A</text>
<text x="385.5" y="75.9">2.50</text>
<text x="28.1" y="78.4">87831-2421</text>
<text x="28.1" y="83.4">87831-2436</text>
<text x="64.5" y="78.4">N.A</text>
<text x="64.5" y="83.4">N.A</text>
<text x="92" y="78.4">N.A</text>
<text x="92" y="83.4">N.A</text>
<text x="122" y="78.4">N.A</text>
<text x="122" y="83.4">N.A</text>
<text x="150.9" y="78.4">3</text>
<text x="150.9" y="83.4">4</text>
<text x="11.9" y="88.4">24</text>
<text x="28.1" y="88.4">87831-2428</text>
<text x="64.5" y="88.4">N.A</text>
<text x="92" y="88.4">N.A</text>
<text x="122" y="88.4">N.A</text>
<text x="150.9" y="88.4">2</text>
<text x="294.5" y="88.4">22.00</text>
<text x="309.5" y="88.4">24.85</text>
<text x="324.5" y="88.4">26.65</text>
<text x="339.5" y="88.4">25.00</text>
<text x="354.5" y="88.4">18.00</text>
<text x="371" y="88.4">N.A</text>
<text x="397.5" y="88.4">3.60±0.20</text>
<text x="28.1" y="93.4">87831-2429</text>
<text x="64.5" y="93.4">N.A</text>
<text x="92" y="93.4">N.A</text>
<text x="122" y="93.4">N.A</text>
<text x="150.9" y="93.4">3</text>
<text x="168.9" y="95.9">YES</text>
<text x="189.5" y="95.9">N.A</text>
<text x="208.9" y="95.9">YES</text>
<text x="229.5" y="95.9">N.A</text>
<text x="255.9" y="95.9">YES</text>
<text x="280.4" y="95.9">YES</text>
<text x="385.5" y="90.9">2.50</text>
<text x="28.1" y="98.4">87831-2435</text>
<text x="64.5" y="98.4">N.A</text>
<text x="92" y="98.4">N.A</text>
<text x="122" y="98.4">N.A</text>
<text x="150.9" y="98.4">3</text>
<text x="385.5" y="98.4">3.50</text>
<text x="28.1" y="103.4">87831-2445</text>
<text x="64.5" y="103.4">N.A</text>
<text x="92" y="103.4">N.A</text>
<text x="122" y="103.4">N.A</text>
<text x="150.9" y="103.4">3</text>
<text x="385.5" y="103.4">2.80</text>
<text x="28.1" y="108.4">87831-2410</text>
<text x="64.5" y="108.4">N.A</text>
<text x="92" y="108.4">N.A</text>
<text x="122" y="108.4">N.A</text>
<text x="150.9" y="108.4">2</text>
<text x="168.9" y="108.4">YES</text>
<text x="189.5" y="108.4">N.A</text>
<text x="208.9" y="108.4">YES</text>
<text x="229.5" y="108.4">N.A</text>
<text x="255.9" y="108.4">YES</text>
<text x="281" y="108.4">N.A</text>
<text x="385.5" y="108.4">3.50</text>
<text x="28.1" y="116.4">87831-2619</text>
<text x="64.5" y="116.4">N.A</text>
<text x="92" y="116.4">N.A</text>
<text x="122" y="116.4">N.A</text>
<text x="150.9" y="116.4">1</text>
<text x="28.1" y="121.4">87831-2620</text>
<text x="58.1" y="121.4">87831-2630</text>
<text x="85.6" y="121.4">87831-5555</text>
<text x="122" y="121.4">N.A</text>
<text x="150.9" y="121.4">2</text>
<text x="168.9" y="123.9">YES</text>
<text x="189.5" y="123.9">N.A</text>
<text x="208.9" y="123.9">YES</text>
<text x="229.5" y="123.9">N.A</text>
<text x="255.9" y="123.9">YES</text>
<text x="281" y="123.9">N.A</text>
<text x="385.5" y="123.9">2.50</text>
<text x="11.9" y="131.4">26</text>
<text x="28.1" y="126.4">87831-2621</text>
<text x="28.1" y="131.4">87831-2636</text>
<text x="64.5" y="126.4">N.A</text>
<text x="64.5" y="131.4">N.A</text>
<text x="92" y="126.4">N.A</text>
<text x="92" y="131.4">N.A</text>
<text x="122" y="126.4">N.A</text>
<text x="122" y="131.4">N.A</text>
<text x="150.9" y="126.4">3</text>
<text x="150.9" y="131.4">4</text>
<text x="294.5" y="131.4">24.00</text>
<text x="309.5" y="131.4">26.85</text>
<text x="324.5" y="131.4">28.65</text>
<text x="339.5" y="131.4">27.00</text>
<text x="354.5" y="131.4">20.00</text>
<text x="371" y="131.4">N.A</text>
<text x="397.5" y="131.4">3.60±0.20</text>
<text x="28.1" y="136.4">87831-2628</text>
<text x="64.5" y="136.4">N.A</text>
<text x="92" y="136.4">N.A</text>
<text x="122" y="136.4">N.A</text>
<text x="150.9" y="136.4">2</text>
<text x="28.1" y="141.4">87831-2629</text>
<text x="64.5" y="141.4">N.A</text>
<text x="92" y="141.4">N.A</text>
<text x="122" y="141.4">N.A</text>
<text x="150.9" y="141.4">3</text>
<text x="168.9" y="138.9">YES</text>
<text x="189.5" y="138.9">N.A</text>
<text x="208.9" y="138.9">YES</text>
<text x="229.5" y="138.9">N.A</text>
<text x="255.9" y="138.9">YES</text>
<text x="280.4" y="138.9">YES</text>
<text x="385.5" y="138.9">2.50</text>
<text x="28.1" y="146.4">87831-2610</text>
<text x="64.5" y="146.4">N.A</text>
<text x="92" y="146.4">N.A</text>
<text x="122" y="146.4">N.A</text>
<text x="150.9" y="146.4">2</text>
<text x="168.9" y="146.4">YES</text>
<text x="189.5" y="146.4">N.A</text>
<text x="208.9" y="146.4">YES</text>
<text x="229.5" y="146.4">N.A</text>
<text x="255.9" y="146.4">YES</text>
<text x="281" y="146.4">N.A</text>
<text x="385.5" y="146.4">3.50</text>
<text x="28.1" y="154.4">87831-2819</text>
<text x="64.5" y="154.4">N.A</text>
<text x="92" y="154.4">N.A</text>
<text x="122" y="154.4">N.A</text>
<text x="150.9" y="154.4">1</text>
<text x="28.1" y="159.4">87831-2820</text>
<text x="64.5" y="159.4">N.A</text>
<text x="92" y="159.4">N.A</text>
<text x="122" y="159.4">N.A</text>
<text x="150.9" y="159.4">2</text>
<text x="168.9" y="161.9">YES</text>
<text x="189.5" y="161.9">N.A</text>
<text x="208.9" y="161.9">YES</text>
<text x="229.5" y="161.9">N.A</text>
<text x="255.9" y="161.9">YES</text>
<text x="281" y="161.9">N.A</text>
<text x="385.5" y="161.9">2.50</text>
<text x="11.9" y="166.9">28</text>
<text x="28.1" y="164.4">87831-2821</text>
<text x="64.5" y="164.4">N.A</text>
<text x="92" y="164.4">N.A</text>
<text x="122" y="164.4">N.A</text>
<text x="150.9" y="164.4">3</text>
<text x="294.5" y="166.9">26.00</text>
<text x="309.5" y="166.9">28.85</text>
<text x="324.5" y="166.9">30.65</text>
<text x="339.5" y="166.9">29.00</text>
<text x="354.5" y="166.9">22.00</text>
<text x="371" y="166.9">N.A</text>
<text x="397.5" y="166.9">3.60±0.20</text>
<text x="28.1" y="169.4">87831-2836</text>
<text x="64.5" y="169.4">N.A</text>
<text x="92" y="169.4">N.A</text>
<text x="122" y="169.4">N.A</text>
<text x="150.9" y="169.4">4</text>
<text x="28.1" y="174.4">87831-2828</text>
<text x="28.1" y="179.4">87831-2829</text>
<text x="64.5" y="174.4">N.A</text>
<text x="64.5" y="179.4">N.A</text>
<text x="92" y="174.4">N.A</text>
<text x="92" y="179.4">N.A</text>
<text x="122" y="174.4">N.A</text>
<text x="122" y="179.4">N.A</text>
<text x="150.9" y="174.4">2</text>
<text x="150.9" y="179.4">3</text>
<text x="168.9" y="176.9">YES</text>
<text x="189.5" y="176.9">N.A</text>
<text x="208.9" y="176.9">YES</text>
<text x="229.5" y="176.9">N.A</text>
<text x="255.9" y="176.9">YES</text>
<text x="280.4" y="176.9">YES</text>
<text x="385.5" y="176.9">2.50</text>
<text x="28.1" y="187.4">87831-3019</text>
<text x="64.5" y="187.4">N.A</text>
<text x="92" y="187.4">N.A</text>
<text x="122" y="187.4">N.A</text>
<text x="150.9" y="187.4">1</text>
<text x="28.1" y="192.4">87831-3020</text>
<text x="28.1" y="197.4">87831-3021</text>
<text x="64.5" y="192.4">N.A</text>
<text x="64.5" y="197.4">N.A</text>
<text x="92" y="192.4">N.A</text>
<text x="92" y="197.4">N.A</text>
<text x="122" y="192.4">N.A</text>
<text x="122" y="197.4">N.A</text>
<text x="150.9" y="192.4">2</text>
<text x="150.9" y="197.4">3</text>
<text x="168.9" y="194.9">YES</text>
<text x="189.5" y="194.9">N.A</text>
<text x="208.9" y="194.9">YES</text>
<text x="229.5" y="194.9">N.A</text>
<text x="255.9" y="194.9">YES</text>
<text x="281" y="194.9">N.A</text>
<text x="385.5" y="194.9">2.50</text>
<text x="28.1" y="202.4">87831-3036</text>
<text x="64.5" y="202.4">N.A</text>
<text x="92" y="202.4">N.A</text>
<text x="122" y="202.4">N.A</text>
<text x="150.9" y="202.4">4</text>
<text x="11.9" y="204.9">30</text>
<text x="28.1" y="207.4">87831-3028</text>
<text x="64.5" y="207.4">N.A</text>
<text x="92" y="207.4">N.A</text>
<text x="122" y="207.4">N.A</text>
<text x="150.9" y="207.4">2</text>
<text x="168.9" y="209.9">YES</text>
<text x="189.5" y="209.9">N.A</text>
<text x="208.9" y="209.9">YES</text>
<text x="229.5" y="209.9">N.A</text>
<text x="255.9" y="209.9">YES</text>
<text x="280.4" y="209.9">YES</text>
<text x="294.5" y="204.9">28.00</text>
<text x="309.5" y="204.9">30.85</text>
<text x="324.5" y="204.9">32.65</text>
<text x="339.5" y="204.9">31.00</text>
<text x="354.5" y="204.9">24.00</text>
<text x="371" y="204.9">N.A</text>
<text x="385.5" y="209.9">2.50</text>
<text x="397.5" y="204.9">3.60±0.20</text>
<text x="28.1" y="212.4">87831-3029</text>
<text x="64.5" y="212.4">N.A</text>
<text x="92" y="212.4">N.A</text>
<text x="122" y="212.4">N.A</text>
<text x="150.9" y="212.4">3</text>
<text x="28.1" y="217.4">87831-3035</text>
<text x="64.5" y="217.4">N.A</text>
<text x="92" y="217.4">N.A</text>
<text x="122" y="217.4">N.A</text>
<text x="150.9" y="217.4">3</text>
<text x="168.9" y="217.4">YES</text>
<text x="189.5" y="217.4">N.A</text>
<text x="208.9" y="217.4">YES</text>
<text x="229.5" y="217.4">N.A</text>
<text x="255.9" y="217.4">YES</text>
<text x="280.4" y="217.4">YES</text>
<text x="385.5" y="217.4">3.50</text>
<text x="28.1" y="222.4">87831-3010</text>
<text x="58.1" y="222.4">87831-3030</text>
<text x="85.6" y="222.4">87831-3050</text>
<text x="122" y="222.4">N.A</text>
<text x="150.9" y="222.4">2</text>
<text x="168.9" y="222.4">YES</text>
<text x="189.5" y="222.4">N.A</text>
<text x="208.9" y="222.4">YES</text>
<text x="229.5" y="222.4">N.A</text>
<text x="255.9" y="222.4">YES</text>
<text x="281" y="222.4">N.A</text>
<text x="385.5" y="222.4">3.50</text>
<text x="9.6" y="235.1">PLATING OPTIONS:</text>
<text x="9.6" y="244">1 - 0.05-0.13µm/2-5µin GOLD IN CONTACT AREA AND</text>
<text x="16.4" y="248.5">1.88µm/75µin MIN. MATTE TIN IN SOLDER TAIL AREA OVER</text>
<text x="9.6" y="257.3">2 - 0.38µm/15µin GOLD IN CONTACT AREA AND</text>
<text x="16.4" y="252.9">1.27µm/50µin MIN. NICKEL OVERALL.</text>
<text x="16.4" y="261.8">1.88µm/75µin MIN. MATTE TIN IN SOLDER TAIL AREA OVER</text>
<text x="16.4" y="266.2">1.27µm/50µin MIN. NICKEL OVERALL.</text>
<text x="9.6" y="270.6">3 - 0.76µm/30µin GOLD IN CONTACT AREA AND</text>
<text x="16.4" y="275.1">1.88µm/75µin MIN. MATTE TIN IN SOLDER TAIL AREA OVER</text>
<text x="16.4" y="279.5">1.27µm/50µin MIN. NICKEL OVERALL.</text>
<text x="9.6" y="284">4 - 2.50µm/100µin MIN. MATTE TIN OVER 1.25µm/50µin MIN. NICKEL OVERALL.</text>
<text x="320.4" y="290.6">A3-SIZE</text>
</g>
<text font-size="3.4" x="336.5" y="290.6">87831</text>
<g font-size="3.2">
<text x="391.3" y="281.9">PSD</text>
<text x="400.1" y="281.9">001</text>
</g>
<g font-size="2.8">
<text x="297.2" y="268.6">CHK'D: NMANE02</text>
<text x="297.2" y="275.9">INITIAL REVISION:</text>
<text x="308.3" y="272.2">MRAMAKRISHNA</text>
<text x="6.1" y="291">DOCUMENT STATUS</text>
<text x="37.4" y="291">P1</text>
<text x="45" y="291">RELEASE DATE</text>
<text x="70.1" y="291">2019/07/09</text>
<text x="88.7" y="291">06:47:12</text>
</g>
<g font-size="2.7">
<text x="297.2" y="264.9">DRWN: NMANE02</text>
<text x="335.6" y="264.9">2019/03/25</text>
<text x="335.6" y="268.5">2019/07/09</text>
<text x="297.2" y="272.2">APPR:</text>
<text x="335.6" y="272.2">2019/07/09</text>
<text x="297.2" y="279.6">DRWN: GMENARLY</text>
<text x="337.1" y="279.6">2015/04/15</text>
<text x="297.2" y="283.3">APPR:</text>
<text x="308.3" y="283.3">KHLIM</text>
<text x="337.1" y="283.3">2015/06/29</text>
</g>
<g font-size="2.6">
<text x="256.6" y="246.2">SYMBOLS</text>
<text x="260.9" y="251.1">=</text>
<text x="264.2" y="251.1">0</text>
<text x="260.9" y="256">=</text>
<text x="264.2" y="256">0</text>
<text x="260.9" y="260.9">=</text>
<text x="264.2" y="260.9">0</text>
<text x="297.2" y="261.2">EC NO:</text>
<text x="308.3" y="261.2">619055</text>
<text x="349.8" y="263">2MM PITCH, THROUGH HOLE VERTICAL SHROUDED</text>
<text x="375.3" y="259.8">MILLIGRID</text>
<text x="260.9" y="265.8">=</text>
<text x="264.2" y="265.9">0</text>
<text x="376.7" y="266.3">HEADER</text>
<text x="260.9" y="270.8">=</text>
<text x="260.9" y="275.7">=</text>
<text x="264.2" y="270.8">0</text>
<text x="264.2" y="275.7">0</text>
<text x="361.7" y="272.9">PRODUCT CUSTOMER DRAWING</text>
<text x="260.9" y="280.6">=</text>
<text x="264.2" y="280.6">0</text>
<text x="260.9" y="285.5">=</text>
<text x="264.2" y="285.5">0</text>
<text x="260.9" y="290.5">=</text>
<text x="264.2" y="290.5">0</text>
<text x="352.9" y="290.4">SEE TABLE</text>
<text x="372.9" y="290.4">GENERAL MARKET</text>
<text x="401.8" y="290.4">11 OF 14</text>
</g>
<text font-size="2.3" x="297.1" y="248.1">CURRENT REV DESC: ADDED BTB DIST.</text>
<text font-size="2.2" x="29.8" y="105.8">A15</text>
<g font-size="1.9">
<text x="267.6" y="244.9">THIS DRAWING CONTAINS INFORMATION THAT IS PROPRIETARY TO MOLEX ELECTRONIC TECHNOLOGIES, LLC AND SHOULD NOT BE USED WITHOUT WRITTEN PERMISSION</text>
<text x="270.3" y="255.6">GENERAL TOLERANCES</text>
<text x="272.6" y="258">(UNLESS SPECIFIED)</text>
<text x="281" y="261.4">MM</text>
<text x="289.4" y="261.4">INCH</text>
<text x="267.6" y="264.6">4 PLACES</text>
<text x="267.6" y="268.3">3 PLACES</text>
<text x="278.3" y="264.6">±</text>
<text x="278.3" y="268.3">±</text>
<text x="287.8" y="264.6">±</text>
<text x="287.8" y="268.3">±</text>
<text x="267.6" y="272">2 PLACES</text>
<text x="267.6" y="275.7">1 PLACE</text>
<text x="278.3" y="272">±</text>
<text x="278.3" y="275.7">±</text>
<text x="282.2" y="272">0.2</text>
<text x="287.8" y="272">±</text>
<text x="287.8" y="275.7">±</text>
<text x="267.6" y="279.4">0 PLACES</text>
<text x="278.3" y="279.4">±</text>
<text x="287.8" y="279.4">±</text>
<text x="270.3" y="283">ANGULAR TOL</text>
<text x="271.1" y="286.3">DRAFT WHERE APPLICABLE</text>
<text x="287.8" y="283">±</text>
<text x="290.7" y="283">3.0 °</text>
<text x="273.9" y="291.2">WITHIN DIMENSIONS</text>
<text x="276.3" y="288.8">MUST REMAIN</text>
</g>
<text font-size="1.7" x="407.2" y="276.2">REVISION</text>
<g font-size="1.5">
<text x="267.4" y="247.2">DIMENSION UNITS</text>
<text x="285.8" y="247.2">SCALE</text>
<text x="349.3" y="276.2">DOCUMENT NUMBER</text>
<text x="390.7" y="276.2">DOC TYPE</text>
<text x="399" y="276.2">DOC PART</text>
<text x="297.7" y="285.9">THIRD ANGLE PROJECTION</text>
<text x="323" y="285.9">DRAWING</text>
<text x="338.6" y="285.9">SERIES</text>
<text x="349.3" y="285.8">MATERIAL NUMBER</text>
<text x="371.4" y="285.9">CUSTOMER</text>
<text x="400.7" y="285.9">SHEET NUMBER</text>
</g>
<text font-size="1.3" x="257.1" y="290.1">C</text>
<g font-size="1.1">
<text x="5" y="293.6">FORMAT: Met-lega-master-tb-prod-A3</text>
<text x="5" y="295">REVISION: D</text>
<text x="5" y="296.4">DATE: 2018/01/18</text>
</g>
</svg>
